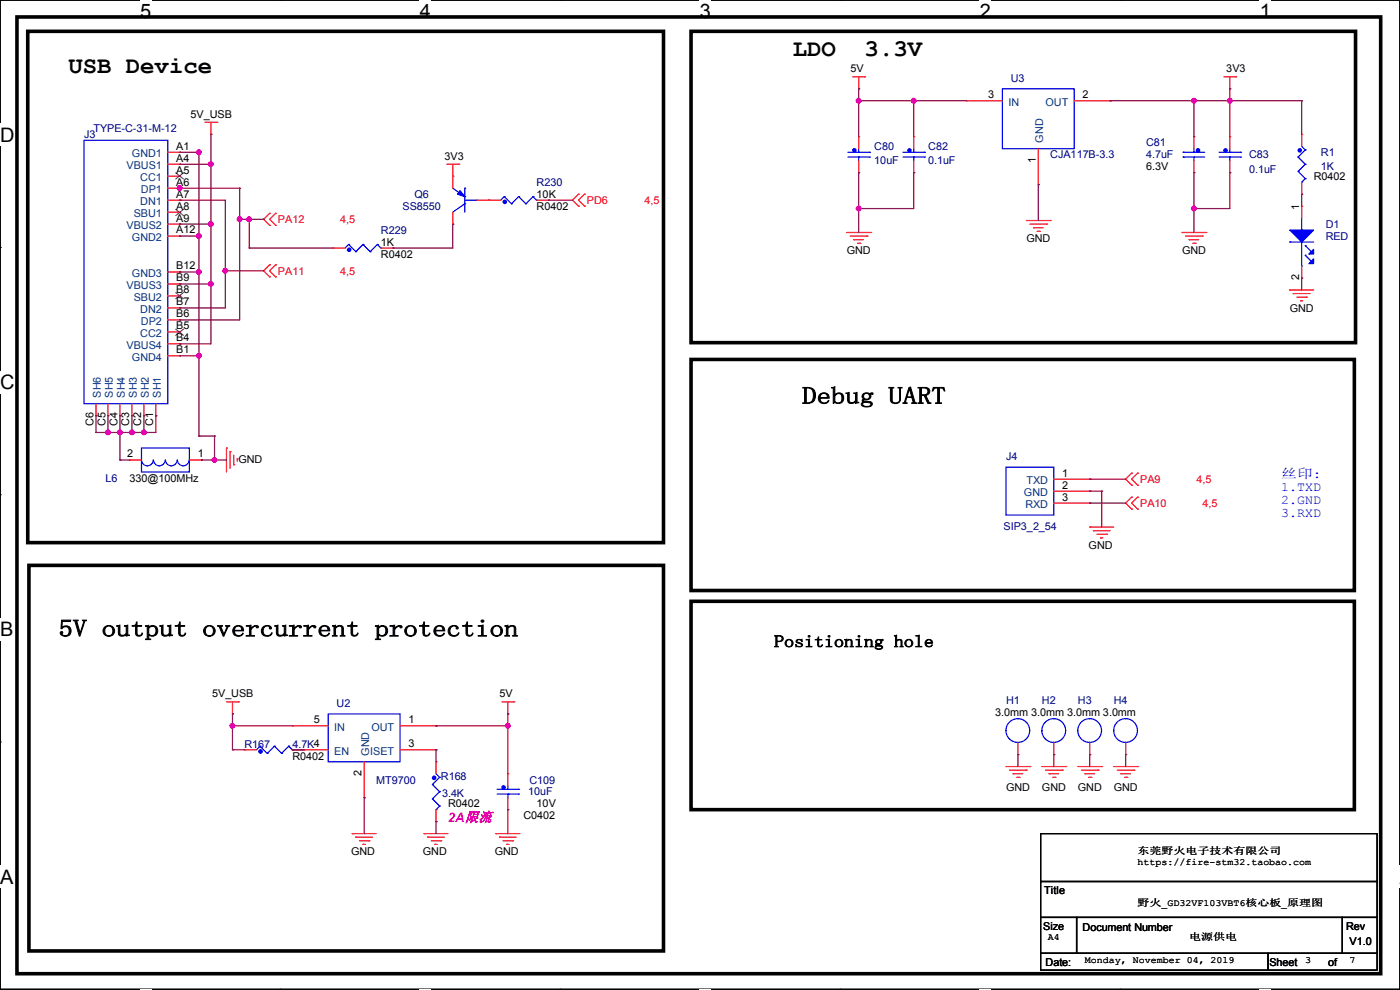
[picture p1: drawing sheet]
<svg xmlns="http://www.w3.org/2000/svg" width="297mm" height="210mm" viewBox="0 0 297 210" stroke-linecap="round" stroke-linejoin="round" font-family="sans-serif">
<path d="M0 0h297v209.8h-297z" fill="none" stroke="#000" stroke-width=".25"/>
<g fill="#fff">
<path d="M29.7 0h2.4v4.8h-2.4z"/>
<path d="M29.7 209.8h2.4v.2h-2.4z"/>
</g>
<path d="M59.4 0h.1M59.4 209.8h.1" fill="none" stroke="#000" stroke-width=".25"/>
<g fill="#fff">
<path d="M89.1 0h2.3v4.8h-2.3z"/>
<path d="M89.1 209.8h2.3v.2h-2.3z"/>
</g>
<path d="M118.8 0h.1M118.8 209.8h.1" fill="none" stroke="#000" stroke-width=".25"/>
<g fill="#fff">
<path d="M148.5 0h2.3v4.8h-2.3z"/>
<path d="M148.5 209.8h2.3v.2h-2.3z"/>
</g>
<path d="M178.2 0h.1M178.2 209.8h.1" fill="none" stroke="#000" stroke-width=".25"/>
<g fill="#fff">
<path d="M207.9 0h2.3v4.8h-2.3z"/>
<path d="M207.9 209.8h2.3v.2h-2.3z"/>
</g>
<path d="M237.6 0h.1M237.6 209.8h.1" fill="none" stroke="#000" stroke-width=".25"/>
<g fill="#fff">
<path d="M267.3 0h2.3v4.8h-2.3z"/>
<path d="M267.3 209.8h2.3v.2h-2.3z"/>
<path d="M0 26.2h3.1v4.8h-3.1z"/>
<path d="M0 78.7h3.1v4.7h-3.1z"/>
</g>
<path d="M0 52.5h.1M297 52.5h.1" fill="none" stroke="#000" stroke-width=".25"/>
<path d="M0 131.1h2.9v4.8h-2.9z" fill="#fff"/>
<path d="M0 104.9h.1M297 104.9h.1" fill="none" stroke="#000" stroke-width=".25"/>
<g fill="#fff">
<path d="M0 183.6h2.9v4.7h-2.9z"/>
<path d="M296.9 183.6h.1v4.7h-.1z"/>
</g>
<path d="M0 157.4h.1M297 157.4h.1M220.8 176.8h71.3v10.2h-71.3zM220.8 194.6h7.6v7.6h-7.6zM220.8 187h71.3v7.6h-71.3zM228.4 194.6h56.4v7.6h-56.4zM284.8 194.6h7.3v7.6h-7.3zM220.8 202.2h48.2v3.6h-48.2zM269 202.2h23.1v3.6h-23.1z" fill="none" stroke="#000" stroke-width=".25"/>
<path d="M3.6 3.6h289.3v202.9h-289.3zM5.9 6.6h134.9v108.5h-134.9zM146.6 6.6h141v66.1h-141zM146.6 76.2h140.7v49.1h-140.7zM6.1 119.9h134.7v81.8h-134.7zM146.6 127.6h140.7v44.1h-140.7z" fill="none" stroke="#000" stroke-width=".76"/>
<g fill="none" stroke="#f00" stroke-width=".25">
<path d="M180.9 16.3h2.5M182.2 18.8h.1M182.2 16.3v2.5M183.4 16.3h.1M259.6 16.3h2.6M260.9 18.8h.1M260.9 16.3v2.5M262.2 16.3h.1M35.6 34.8h2.5M35.6 32.3h2.5M35.6 37.4h2.5M35.6 39.9h2.5"/>
<path d="M38.1 32.3h.1M38.1 34.8h.1M38.1 37.4h.1M38.1 39.9h.1M43.5 26h2.5M44.7 28.5h.1M44.7 26v2.5M46 26h.1M94.8 34.8h2.5M96.1 37.4h.1M96.1 34.8v5.1M97.3 34.8h.1"/>
<path d="M182.2 29h.1M182.2 36.6h.1M182.2 29v2.5M182.2 34.1v2.5M193.8 29h.1M193.8 36.6h.1M193.8 29v2.5M193.8 34.1v2.5M205 21.4h.1M205 21.4h7.6M220.3 39.2h.1M220.3 31.5v7.7"/>
<path d="M227.9 21.4h7.6M235.5 21.4h.1M253.3 29h.1M253.3 36.6h.1M253.3 29v2.5M253.3 34.1v2.5M260.9 29h.1M260.9 36.6h.1M260.9 29v2.5M260.9 34.1v2.5M276.1 28.5h.1M276.1 28.5v2.5"/>
<path d="M276.1 38.7v2.5M35.6 50.1h2.5M35.6 47.5h2.5M35.6 42.5h2.5M35.6 45h2.5M35.6 57.7h2.5M38.1 42.5h.1M38.1 45h.1M38.1 47.5h.1M38.1 50.1h.1M38.1 57.7h.1M57.2 45.3l-1.3 1.2 1.3 1.3"/>
<path d="M57.2 56.2l-1.3 1.2 1.3 1.3M57.2 45.3h.1M57.2 47.8h.1M57.2 56.2h.1M57.2 58.7h.1M58.5 45.3l-1.3 1.2 1.3 1.3M58.5 56.2l-1.3 1.2 1.3 1.3M58.5 47.8h.1M58.5 45.3h.1M58.5 58.7h.1M58.5 56.2h.1M70.7 52.6h2.5"/>
<path d="M70.7 52.6h.1M80.8 52.6h2.6M83.4 52.6h.1M96.1 47.5h.1M96.1 45v2.5M101.1 42.5h5.1M103.7 42.5h.1M113.8 42.5h2.6M116.4 42.5h.1M122.7 41.2l-1.2 1.3 1.2 1.2M122.7 41.2h.1M122.7 43.7h.1"/>
<path d="M124 43.7h.1M124 41.2h.1M124 41.2l-1.3 1.3 1.3 1.2M179.6 49.3h5.1M180.4 50.1h3.5M181.1 50.8h.1M181.1 50.8h2.1M181.9 51.6h.5M182.4 51.6h.1M183.9 50.1h.1M184.7 49.3h.1M217.7 46.8h5.1"/>
<path d="M218.5 47.5h3.5M219.2 48.3h.1M219.2 48.3h2.1M220 49.1h.5M220.5 49.1h.1M222 47.5h.1M222.8 46.8h.1M250.7 49.3h5.1M251.5 50.1h3.6M252.3 50.8h.1M252.3 50.8h2M253 51.6h.5"/>
<path d="M253.5 51.6h.1M255.1 50.1h.1M255.8 49.3h.1M276.1 41.2h.1M276.1 43.7h.1M276.1 59h.1M276.1 43.7v2.6M276.1 56.4v2.6M35.6 60.2h2.5M35.6 62.8h2.5M35.6 65.3h2.5M35.6 67.9h2.5"/>
<path d="M35.6 70.4h2.5M35.6 72.9h2.5M35.6 75.5h2.5M38.1 60.2h.1M38.1 62.8h.1M38.1 65.3h.1M38.1 67.9h.1M38.1 70.4h.1M38.1 72.9h.1M38.1 75.5h.1M273.6 61.5h5.1M273.6 61.5h.1"/>
<path d="M274.4 62.3h.1M274.4 62.3h3.5M275.1 63h2.1M275.9 63.8h.1M275.9 63.8h.5M277.2 63h.1M20.4 88.2h.1M20.4 85.6v2.6M22.9 88.2h.1M22.9 85.6v2.6M25.4 88.2h.1M25.4 85.6v2.6"/>
<path d="M27.5 97.6h.1M27.5 97.6h2.5M28 88.2h.1M28 85.6v2.6M30.5 88.2h.1M30.5 85.6v2.6M33.1 88.2h.1M33.1 85.6v2.6M40.2 97.6h2.5M42.7 97.6h.1M48 95h.1M48 95v5.1"/>
<path d="M48.8 95.8h.1M48.8 95.8v3.6M49.6 98.6h.1M49.6 96.6v2M50.3 97.3h.1M50.3 97.3v.5M223.6 101.6h7.6M223.6 106.7h7.6M223.6 104.2h7.6M231.2 111.8h5.1M231.2 111.8h.1M231.2 101.6h.1"/>
<path d="M231.2 106.7h.1M231.2 104.2h.1M231.9 112.6h.1M231.9 112.6h3.6M232.7 113.3h2M233.5 114.1h.1M233.5 114.1h.5M234.7 113.3h.1M240.1 100.4h.1M240.1 102.9h.1M240.1 105.5h.1M240.1 108h.1"/>
<path d="M240.1 100.4l-1.3 1.2 1.3 1.3M240.1 105.5l-1.3 1.2 1.3 1.3M241.3 100.4l-1.2 1.2 1.2 1.3M241.3 105.5l-1.2 1.2 1.2 1.3M241.3 102.9h.1M241.3 100.4h.1M241.3 108h.1M241.3 105.5h.1M48 148.9h2.6M49.3 151.4h.1M49.3 148.9v2.5M50.6 148.9h.1"/>
<path d="M51.9 159h2.5M51.9 159h.1M62 159h7.6M62 154h7.6M62 154h.1M62 159h.1M64.6 159h.1M84.9 159h7.6M84.9 154h7.6M92.5 159h.1M92.5 154h.1M106.5 148.9h2.5"/>
<path d="M107.7 151.4h.1M107.7 148.9v2.5M109 148.9h.1M215.9 157.5v2.6M223.6 157.5v2.6M231.2 157.5v2.6M238.8 157.5v2.6M74.7 176.8h.1M74.7 176.8h5.1M75.5 177.6h.1M75.5 177.6h3.5M76.2 178.4h2.1"/>
<path d="M77 179.1h.1M77 179.1h.5M77.3 169.2h.1M77.3 161.6v7.6M78.3 178.4h.1M90 176.8h5M90 176.8h.1M90.7 177.6h3.6M90.7 177.6h.1M91.5 178.4h2M92.2 179.1h.1M92.2 179.1h.6"/>
<path d="M92.5 161.6h.1M92.5 174.3h.1M92.5 161.6v2.5M92.5 171.7v2.6M93.5 178.4h.1M105.2 176.8h.1M105.2 176.8h5.1M106 177.6h.1M106 177.6h3.5M106.7 178.4h2.1M107.5 179.1h.1M107.5 179.1h.5"/>
<path d="M107.7 164.1h.1M107.7 171.7h.1M107.7 164.1v2.6M107.7 169.2v2.5M108.8 178.4h.1M213.4 162.6h5.1M214.2 163.4h3.5M214.9 164.1h.1M214.9 164.1h2.1M215.7 164.9h.5M215.9 160.1h.1M216.2 164.9h.1"/>
<path d="M217.7 163.4h.1M218.5 162.6h.1M221 162.6h5.1M221.8 163.4h3.5M222.5 164.1h.1M222.5 164.1h2.1M223.3 164.9h.5M223.6 160.1h.1M223.8 164.9h.1M225.3 163.4h.1M226.1 162.6h.1M228.6 162.6h5.1"/>
<path d="M229.4 163.4h3.6M230.2 164.1h.1M230.2 164.1h2M230.9 164.9h.5M231.2 160.1h.1M231.4 164.9h.1M233 163.4h.1M233.7 162.6h.1M236.3 162.6h5M237 163.4h3.6M237.8 164.1h.1M237.8 164.1h2"/>
<path d="M238.5 164.9h.6M238.8 160.1h.1M239.1 164.9h.1M240.6 163.4h.1M241.3 162.6h.1"/>
</g>
<g fill="none" stroke="#00f" stroke-width=".25">
<path d="M212.6 18.8h15.3v12.7h-15.3zM17.8 29.8h17.8v55.8h-17.8zM96.1 39.9l2.5 1.8M98.6 39.9h.1M98.6 39.9v5.1M179.9 33.3h4.5M179.9 32.3h4.5M182.2 33.3h.1M182.2 32.3h.1M182.2 31.5v.8M182.2 33.3v.8M184.4 33.3h.1"/>
<path d="M184.4 32.3h.1M191.6 33.3h4.5M191.6 32.3h4.5M193.8 33.3h.1M193.8 32.3h.1M193.8 31.5v.8M193.8 33.3v.8M196.1 33.3h.1M196.1 32.3h.1M251 33.3h.1M251 32.3h.1M251 33.3h4.6"/>
<path d="M251 32.3h4.6M253.3 33.3h.1M253.3 32.3h.1M253.3 31.5v.8M253.3 33.3v.8M258.6 33.3h4.6M258.6 32.3h4.6M260.9 33.3h.1M260.9 32.3h.1M260.9 31.5v.8M260.9 33.3v.8M263.2 33.3h.1"/>
<path d="M263.2 32.3h.1M275.4 33.3h.1M275.4 36.4h.1M275.4 33.3l1.5 1.5M275.4 36.4l1.5 1.5M276.1 38.7h.1M276.1 31l.8 .8M276.9 31.8h.1M276.9 34.8h.1M276.9 37.9h.1M276.9 31.8l-1.5 1.5M276.9 34.8l-1.5 1.6"/>
<path d="M276.9 37.9l-.8 .8M74 51.9l-.8 .7M74 51.9h.1M74 51.9l1.5 1.5M75.5 53.4h.1M77 51.9l-1.5 1.5M77 51.9h.1M77 51.9l1.5 1.5M78.5 53.4h.1M80.1 51.9l-1.6 1.5M80.1 51.9h.1M80.1 51.9l.7 .7"/>
<path d="M80.8 52.6h.1M98.6 43.2h.1M98.6 41.7h.1M98.6 42.5h2.5M98.6 43.2l-2.5 1.8M101.1 42.5h.1M107 41.7l-.8 .8M107 41.7h.1M107 41.7l1.5 1.5M108.5 43.2h.1M110 41.7l-1.5 1.5M110 41.7h.1"/>
<path d="M110 41.7l1.5 1.5M111.5 43.2h.1M113.1 41.7l-1.6 1.5M113.1 41.7h.1M113.1 41.7l.7 .8M113.8 42.5h.1M273.6 51.4h5.1M273.6 51.4h.1M276.1 48.8h.1M276.1 56.4h.1M276.1 46.3v2.5M276.1 51.4v5"/>
<path d="M276.9 52.1l1.3 1.3M276.9 54.1l1.3 1.3M276.9 52.1h.1M276.9 54.1h.1M30 95h10.2v5.1h-10.2zM32.5 97.6a1.25 1.25 0 0 1-1.2 1.2 1.25 1.25 0 0 1-1.3-1.2M35.1 97.6a1.25 1.25 0 0 1-1.3 1.2 1.25 1.25 0 0 1-1.2-1.2M37.6 97.6a1.25 1.25 0 0 1-1.3 1.2 1.25 1.25 0 0 1-1.2-1.2M40.1 97.6a1.25 1.25 0 0 1-1.2 1.2 1.25 1.25 0 0 1-1.3-1.2M213.4 99.1h10.2v10.2h-10.2zM55.2 158.3l-.8 .7M55.2 158.3h.1"/>
<path d="M55.2 158.3l1.5 1.5M56.7 159.8h.1M58.2 158.3l-1.5 1.5M58.2 158.3h.1M58.2 158.3l1.5 1.5M59.7 159.8h.1M61.3 158.3l-1.6 1.5M61.3 158.3h.1M61.3 158.3l.7 .7M62 159h.1M69.6 151.4h15.3v10.2h-15.3zM91.7 166.4h.1"/>
<path d="M91.7 169.5h.1M91.7 166.4l1.6 1.5M91.7 169.5l1.6 1.5M92.5 171.7h.1M92.5 164.1l.8 .8M93.3 164.9h.1M93.3 167.9h.1M93.3 171h.1M93.3 164.9l-1.6 1.5M93.3 167.9l-1.6 1.6M93.3 171l-.8 .7M105.5 168.4h4.5"/>
<path d="M105.5 167.4h4.5M107.7 168.4h.1M107.7 167.4h.1M107.7 166.7v.7M107.7 168.4v.8M110 168.4h.1M110 167.4h.1"/>
<circle cx="215.9" cy="155" r="2.52"/>
<circle cx="223.5" cy="155" r="2.52"/>
<circle cx="231.2" cy="155" r="2.52"/>
<circle cx="238.8" cy="155" r="2.52"/>
</g>
<g fill="#00f" stroke="#00f" stroke-width=".25">
<path d="M273.6 48.8h5.1l-2.6 2.6z"/>
<path d="M278.7 52.9v1h-1z"/>
<path d="M278.7 54.9v1h-1z"/>
<path d="M97.6 40.4l1 1.3-1.5-.5z"/>
<circle cx="107.1" cy="42.8" r=".36"/>
<circle cx="192.9" cy="31.9" r=".36"/>
<circle cx="275.7" cy="31.9" r=".36"/>
<circle cx="181.2" cy="31.9" r=".36"/>
<circle cx="92.1" cy="165" r=".36"/>
<circle cx="260" cy="31.9" r=".36"/>
<circle cx="55.3" cy="159.4" r=".36"/>
<circle cx="74.1" cy="53" r=".36"/>
<circle cx="106.8" cy="167" r=".36"/>
<circle cx="254.1" cy="31.9" r=".36"/>
</g>
<path d="M37.2 36.6l1.8 1.4M39 36.6l-1.8 1.4M37.2 44.4l1.8 1.4M39 44.4l-1.8 1.4M37.2 62l1.8 1.4M37.2 69.8l1.8 1.4M39 62l-1.8 1.4M39 69.8l-1.8 1.4" fill="none" stroke="#804000" stroke-width=".21"/>
<g fill="none" stroke="#800040" stroke-width=".25">
<path d="M182.2 18.8h.1M182.2 18.8v10.2M260.9 18.8h.1M260.9 18.8v10.2M37.9 39.9h.1M37.9 39.9h12.9M38.1 34.8h.1M38.1 32.3h.1M38.1 39.9h.1M38.1 34.8h6.6M38.1 32.3h4.1M42.2 32h.1"/>
<path d="M42.2 32.3h.1M42.2 32v60.5M44.7 28.5h.1M44.7 34.8h.1M44.7 28.5v44.4h-6.6M50.8 39.9h.1M50.8 39.9v28h-12.7M182.2 21.4h22.8M182.2 36.6h.1M182.2 21.4h.1M182.2 36.6v12.7M193.8 36.6h.1"/>
<path d="M193.8 21.4h.1M193.8 36.6v7.6h-11.6M193.8 21.4v7.6M220.3 39.2h.1M220.3 39.2v7.6M235.5 21.4h40.6M235.5 21.4h.1M253.3 21.4h.1M253.3 36.6h.1M253.3 21.4v7.6M253.3 36.6v12.7M260.9 21.4h.1"/>
<path d="M260.9 36.6h.1M260.9 36.6v7.6h-7.6M276.1 21.4h.1M276.1 21.4v7.1M38.1 47.5h.1M38.1 50.1h.1M38.1 57.7h.1M38.1 42.5h.1M38.1 42.5h9.7v22.8h-9.7M38.1 47.5h6.6M38.1 50.1h4.1M38.1 57.7h4.1"/>
<path d="M42.2 50.1h.1M44.7 47.5h.1M47.8 57.4h8.1M47.8 57.4h.1M50.8 46.5h.1M50.8 46.5h5.1M52.9 46.5h.1M52.9 52.6h.1M52.9 46.5v6.1M52.9 52.6h17.8M55.9 46.5h.1M83.4 52.6h.1"/>
<path d="M96.1 47.5h.1M96.1 47.5v5.1h-12.7M116.4 42.5h5.1M116.4 42.5h.1M182.2 44.2h.1M253.3 44.2h.1M276.1 41.2h.1M276.1 59h.1M276.1 41.2v2.5M276.1 59v2.5M38.1 72.9h.1M38.1 60.2h.1"/>
<path d="M38.1 67.9h.1M38.1 65.3h.1M38.1 75.5h4.1M38.1 60.2h6.6M42.2 75.5h.1M44.7 60.2h.1M20.4 88.2h.1M20.4 91.7h.1M20.4 88.2v3.5M22.9 88.2h.1M22.9 91.7h.1M22.9 88.2v3.5"/>
<path d="M25.4 88.2h.1M25.4 91.7h.1M25.4 97.6h.1M25.4 88.2v9.4M25.4 97.6h2.1M28 88.2h.1M28 91.7h.1M28 88.2v3.5M30.5 88.2h.1M30.5 91.7h.1M30.5 88.2v3.5M33.1 88.2h.1"/>
<path d="M33.1 88.2v3.5h-12.7M42.2 92.5h.1M42.2 92.5h3.3M42.7 97.6h.1M42.7 97.6h5.3M45.5 92.5h.1M45.5 97.6h.1M45.5 92.5v5.1M231.2 104.2h2.5M231.2 101.6h7.6M231.2 106.7h7.6M231.2 101.6h.1"/>
<path d="M231.2 104.2h.1M231.2 106.7h.1M233.7 104.2h.1M233.7 104.2v7.6M49.3 159h2.6M49.3 159h.1M49.3 154h.1M49.3 151.4h.1M49.3 151.4v7.6M49.3 154h12.7M62 159h2.6M62 159h.1"/>
<path d="M92.5 159h.1M92.5 154h.1M92.5 159v2.6M92.5 154h15.2M107.7 151.4h.1M107.7 154h.1M107.7 151.4v12.7M77.3 169.2h.1M77.3 169.2v7.6M92.5 174.3h.1M92.5 174.3v2.5M107.7 171.7h.1"/>
<path d="M107.7 171.7v5.1M215.9 160.1h.1M215.9 160.1v2.5M223.6 160.1h.1M223.6 160.1v2.5M231.2 160.1h.1M231.2 160.1v2.5M238.8 160.1h.1M238.8 160.1v2.5"/>
</g>
<g fill="#f0f" stroke="#f0f" stroke-width=".25">
<circle cx="107.7" cy="153.9" r=".49"/>
<circle cx="49.3" cy="153.9" r=".49"/>
<circle cx="253.3" cy="44.2" r=".49"/>
<circle cx="260.9" cy="21.4" r=".49"/>
<circle cx="253.3" cy="21.4" r=".49"/>
<circle cx="193.8" cy="21.4" r=".49"/>
<circle cx="182.1" cy="21.4" r=".49"/>
<circle cx="182.1" cy="44.2" r=".49"/>
<circle cx="25.4" cy="91.7" r=".49"/>
<circle cx="22.9" cy="91.7" r=".49"/>
<circle cx="28" cy="91.7" r=".49"/>
<circle cx="30.5" cy="91.7" r=".49"/>
<circle cx="44.7" cy="34.8" r=".49"/>
<circle cx="44.7" cy="60.2" r=".49"/>
<circle cx="44.7" cy="47.5" r=".49"/>
<circle cx="45.5" cy="97.6" r=".49"/>
<circle cx="42.2" cy="32.3" r=".49"/>
<circle cx="42.2" cy="57.7" r=".49"/>
<circle cx="42.2" cy="50.1" r=".49"/>
<circle cx="38.1" cy="39.9" r=".49"/>
<circle cx="50.8" cy="46.5" r=".49"/>
<circle cx="47.8" cy="57.4" r=".49"/>
<circle cx="52.9" cy="46.5" r=".49"/>
<circle cx="42.2" cy="75.5" r=".49"/>
</g>
<g font-size="5.1">
<text x="168.2" y="11.9">LDO</text>
<text x="183.4" y="11.9">3.3V</text>
<text x="14.5" y="15.5">USB Device</text>
<text x="170.2" y="85.7">Debug UART</text>
<text x="12.4" y="135">5V output overcurrent protection</text>
</g>
<g font-size="4.2">
<text x="29.7" y="3.9">5</text>
<text x="89.1" y="3.9">4</text>
<text x="148.5" y="3.9">3</text>
<text x="207.9" y="3.9">2</text>
<text x="267.2" y="3.9">1</text>
<text x="0" y="30.1">D</text>
<text x="0" y="82.5">C</text>
<text x="0" y="135">B</text>
<text x="0" y="187.4">A</text>
<text x="297" y="187.4">A</text>
</g>
<text font-size="3.6" x="164.2" y="137.3">Positioning hole</text>
<g font-size="2.8" fill="#00f">
<text x="271.8" y="101.3">丝印:</text>
<text x="271.8" y="104.1">1.TXD</text>
<text x="271.8" y="106.9">2.GND</text>
<text x="271.8" y="109.7">3.RXD</text>
</g>
<text font-size="2.8" fill="#f0f" x="95" y="174.3">2A限流</text>
<g font-size="2.3">
<text x="180.4" y="15.3">5V</text>
<text x="260.2" y="15.3">3V3</text>
<text x="209.6" y="20.8">3</text>
<text x="229.7" y="20.8">2</text>
<text x="40.4" y="25">5V_USB</text>
<text x="37.4" y="31.7">A1</text>
<text x="37.4" y="34.3">A4</text>
<text x="94.3" y="33.9">3V3</text>
<text x="219.7" y="34.6" transform="rotate(-90 219.7 34.6)">1</text>
<text x="37.4" y="36.8">A5</text>
<text x="37.4" y="39.4">A6</text>
<text x="37.4" y="41.9">A7</text>
<text x="113.8" y="42">10K</text>
<text x="243.1" y="36.2">6.3V</text>
<text x="278.7" y="38.2">R0402</text>
<text x="37.4" y="44.5">A8</text>
<text x="37.4" y="47">A9</text>
<text x="113.8" y="44.5">R0402</text>
<text x="275.6" y="44.5" transform="rotate(-90 275.6 44.5)">1</text>
<text x="37.4" y="49.5">A12</text>
<text x="80.8" y="52.2">1K</text>
<text x="179.6" y="53.9">GND</text>
<text x="217.7" y="51.4">GND</text>
<text x="250.8" y="53.9">GND</text>
<text x="37.4" y="57.1">B12</text>
<text x="37.4" y="59.7">B9</text>
<text x="80.8" y="54.7">R0402</text>
<text x="275.6" y="59.5" transform="rotate(-90 275.6 59.5)">2</text>
<text x="37.4" y="62.2">B8</text>
<text x="37.4" y="64.8">B7</text>
<text x="37.4" y="67.3">B6</text>
<text x="37.4" y="69.8">B5</text>
<text x="273.6" y="66.1">GND</text>
<text x="37.4" y="72.4">B4</text>
<text x="37.4" y="74.9">B1</text>
<text x="19.8" y="90.3" transform="rotate(-90 19.8 90.3)">C6</text>
<text x="22.4" y="90.3" transform="rotate(-90 22.4 90.3)">C5</text>
<text x="24.9" y="90.3" transform="rotate(-90 24.9 90.3)">C4</text>
<text x="27.4" y="90.3" transform="rotate(-90 27.4 90.3)">C3</text>
<text x="30" y="90.3" transform="rotate(-90 30 90.3)">C2</text>
<text x="32.5" y="90.3" transform="rotate(-90 32.5 90.3)">C1</text>
<text x="27" y="97">2</text>
<text x="42" y="97">1</text>
<text x="50.6" y="98.1">GND</text>
<text x="225.4" y="101.1">1</text>
<text x="27.5" y="102.2">330@100MHz</text>
<text x="225.4" y="106.2">3</text>
<text x="225.4" y="103.6">2</text>
<text x="230.9" y="116.4">GND</text>
<text x="45" y="147.9">5V_USB</text>
<text x="106" y="147.9">5V</text>
<text x="66.6" y="153.4">5</text>
<text x="86.7" y="153.4">1</text>
<text x="211.1" y="152">3.0mm 3.0mm 3.0mm 3.0mm</text>
<text x="62" y="161.1">R0402</text>
<text x="86.7" y="158.5">3</text>
<text x="76.7" y="164.6" transform="rotate(-90 76.7 164.6)">2</text>
<text x="213.4" y="167.7">GND</text>
<text x="221" y="167.7">GND</text>
<text x="228.7" y="167.7">GND</text>
<text x="236.3" y="167.7">GND</text>
<text x="95" y="171.3">R0402</text>
<text x="111" y="173.8">C0402</text>
<text x="113.8" y="171.3">10V</text>
<text x="74.5" y="181.4">GND</text>
<text x="89.7" y="181.4">GND</text>
<text x="105" y="181.4">GND</text>
<text x="221.5" y="189.6">Title</text>
<text x="221.3" y="197.2">Size</text>
<text x="229.7" y="197.4">Document Number</text>
<text x="285.6" y="197.2">Rev</text>
<text x="286.3" y="200.5">V1.0</text>
<text x="221.8" y="204.8">Date:</text>
<text x="269.3" y="204.8">Sheet</text>
<text x="281.7" y="204.8">of</text>
</g>
<g font-size="2.3" fill="#000080">
<text x="214.4" y="17.4">U3</text>
<text x="17.8" y="29.3">J3</text>
<text x="19.9" y="28">TYPE-C-31-M-12</text>
<text x="185.5" y="31.8">C80</text>
<text x="185.5" y="34.9">10uF</text>
<text x="196.9" y="31.8">C82</text>
<text x="196.9" y="34.9">0.1uF</text>
<text x="222.8" y="33.6">CJA117B-3.3</text>
<text x="243.1" y="31.1">C81</text>
<text x="243.1" y="33.6">4.7uF</text>
<text x="265" y="33.6">C83</text>
<text x="280.2" y="33.1">R1</text>
<text x="87.9" y="42">Q6</text>
<text x="113.8" y="39.5">R230</text>
<text x="265" y="36.7">0.1uF</text>
<text x="280.2" y="36.2">1K</text>
<text x="85.4" y="44.5">SS8550</text>
<text x="80.8" y="49.6">R229</text>
<text x="281.2" y="48.3">D1</text>
<text x="281.2" y="50.9">RED</text>
<text x="213.4" y="97.6">J4</text>
<text x="22.4" y="102.2">L6</text>
<text x="212.9" y="112.4">SIP3_2_54</text>
<text x="71.4" y="149.9">U2</text>
<text x="213.4" y="149.4">H1</text>
<text x="221" y="149.4">H2</text>
<text x="228.7" y="149.4">H3</text>
<text x="236.3" y="149.4">H4</text>
<text x="51.9" y="158.6">R167</text>
<text x="62" y="158.6">4.7K4</text>
<text x="79.8" y="166.2">MT9700</text>
<text x="93.5" y="165.4">R168</text>
<text x="112.3" y="166.2">C109</text>
<text x="93.8" y="169">3.4K</text>
<text x="112.1" y="168.7">10uF</text>
</g>
<g font-size="2.3" fill="#004080">
<text x="213.9" y="22.4">IN</text>
<text x="221.8" y="22.4">OUT</text>
<text x="26.8" y="35.9">VBUS1</text>
<text x="28" y="33.4">GND1</text>
<text x="221.3" y="30.3" transform="rotate(-90 221.3 30.3)">GND</text>
<text x="29.8" y="38.4">CC1</text>
<text x="29.9" y="41">DP1</text>
<text x="28.4" y="46.1">SBU1</text>
<text x="29.8" y="43.5">DN1</text>
<text x="26.8" y="48.6">VBUS2</text>
<text x="28" y="51.1">GND2</text>
<text x="28" y="58.8">GND3</text>
<text x="26.8" y="61.3">VBUS3</text>
<text x="28.4" y="63.8">SBU2</text>
<text x="29.8" y="66.4">DN2</text>
<text x="29.8" y="71.5">CC2</text>
<text x="29.9" y="68.9">DP2</text>
<text x="26.8" y="74">VBUS4</text>
<text x="28" y="76.5">GND4</text>
<text x="21.4" y="84.4" transform="rotate(-90 21.4 84.4)">SH6</text>
<text x="24" y="84.4" transform="rotate(-90 24 84.4)">SH5</text>
<text x="26.5" y="84.4" transform="rotate(-90 26.5 84.4)">SH4</text>
<text x="29" y="84.4" transform="rotate(-90 29 84.4)">SH3</text>
<text x="31.6" y="84.4" transform="rotate(-90 31.6 84.4)">SH2</text>
<text x="34.1" y="84.4" transform="rotate(-90 34.1 84.4)">SH1</text>
<text x="217.2" y="105.2">GND</text>
<text x="217.5" y="107.8">RXD</text>
<text x="217.8" y="102.7">TXD</text>
<text x="70.9" y="155">IN</text>
<text x="78.8" y="155">OUT</text>
<text x="70.9" y="160.1">EN</text>
<text x="78.3" y="160.3" transform="rotate(-90 78.3 160.3)">GND</text>
<text x="78.5" y="160.1">ISET</text>
</g>
<g font-size="2.3" fill="#f00">
<text x="59" y="47.3">PA12</text>
<text x="72.2" y="47.3">4,5</text>
<text x="124.5" y="43.3">PD6</text>
<text x="136.7" y="43.3">4,5</text>
<text x="59" y="58.3">PA11</text>
<text x="72.2" y="58.3">4,5</text>
<text x="241.9" y="102.4">PA9</text>
<text x="241.9" y="107.5">PA10</text>
<text x="253.8" y="102.4">4,5</text>
<text x="255.1" y="107.5">4,5</text>
</g>
<g font-size="2">
<text x="241.3" y="183.5">https://fire-stm32.taobao.com</text>
<text x="241.3" y="181.2">东莞野火电子技术有限公司</text>
<text x="241.3" y="192.1">野火_GD32VF103VBT6核心板_原理图</text>
<text x="222.3" y="199.5">A4</text>
<text x="252.3" y="199.5">电源供电</text>
<text x="230.2" y="204.3">Monday, November 04, 2019</text>
<text x="276.9" y="204.3">3</text>
<text x="286.3" y="204.3">7</text>
</g>
</svg>
